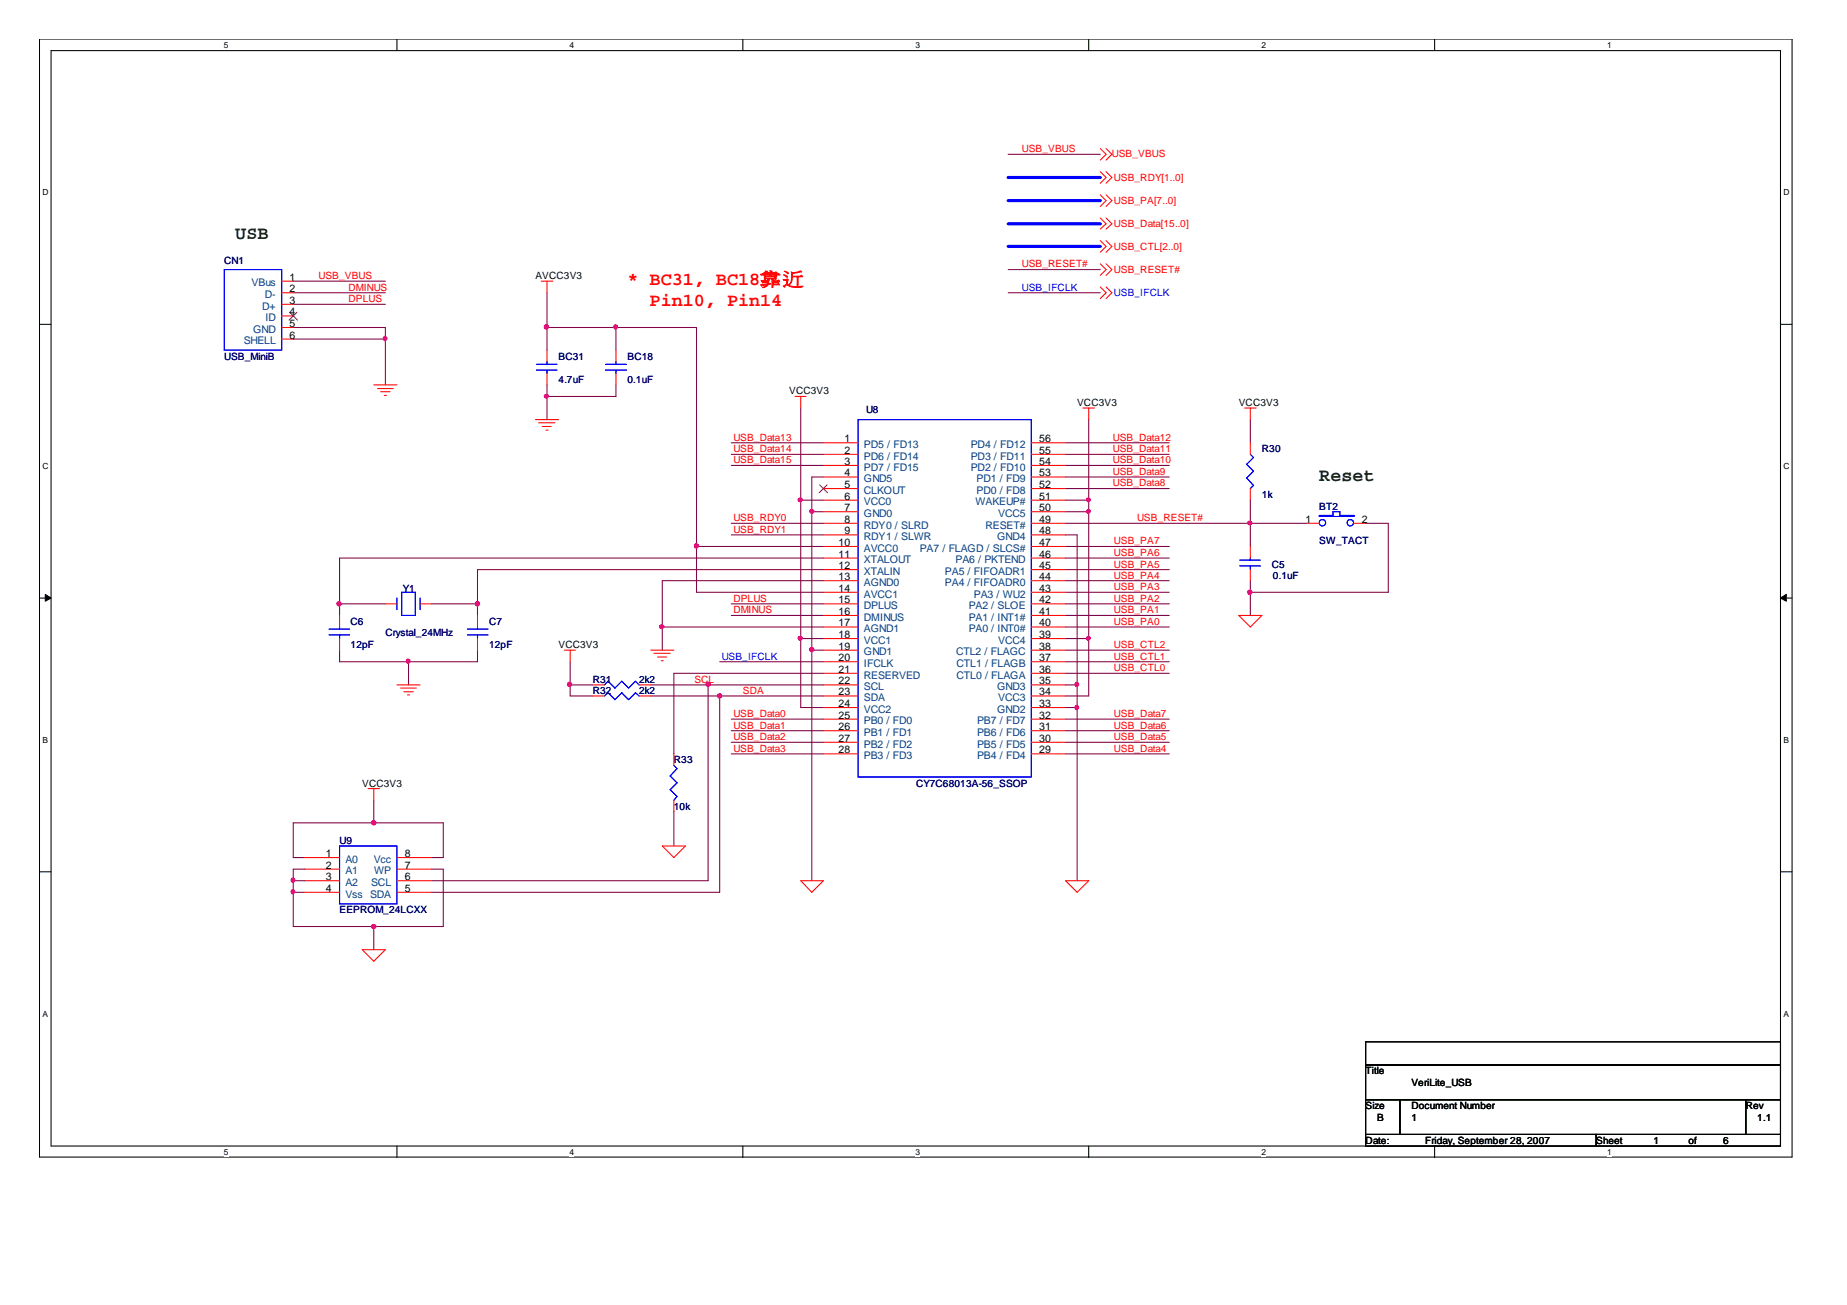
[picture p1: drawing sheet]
<svg xmlns="http://www.w3.org/2000/svg" width="297mm" height="210mm" viewBox="0 0 297 210" stroke-linecap="round" stroke-linejoin="round" font-family="sans-serif">
<path d="M6.3 6.3h281.9v179.8h-281.9zM8.2 8.1h278.1v176.2h-278.1z" fill="none" stroke="#000" stroke-width=".17"/>
<g fill="#fff">
<path d="M36 6.4h.7v1.6h-.7z"/>
<path d="M36 184.5h.7v1.5h-.7z"/>
</g>
<path d="M63.8 6.3v1.8M63.8 184.3v1.9" fill="none" stroke="#000" stroke-width=".17"/>
<g fill="#fff">
<path d="M91.6 6.4h.8v1.6h-.8z"/>
<path d="M91.6 184.5h.8v1.5h-.8z"/>
</g>
<path d="M119.5 6.3v1.8M119.5 184.3v1.9" fill="none" stroke="#000" stroke-width=".17"/>
<g fill="#fff">
<path d="M147.2 6.4h.8v1.6h-.8z"/>
<path d="M147.2 184.5h.8v1.5h-.8z"/>
</g>
<path d="M175.1 6.3v1.8M175.1 184.3v1.9" fill="none" stroke="#000" stroke-width=".17"/>
<g fill="#fff">
<path d="M202.9 6.4h.7v1.6h-.7z"/>
<path d="M202.9 184.5h.7v1.5h-.7z"/>
</g>
<path d="M230.7 6.3v1.8M230.7 184.3v1.9" fill="none" stroke="#000" stroke-width=".17"/>
<g fill="#fff">
<path d="M258.5 6.4h.7v1.6h-.7z"/>
<path d="M258.5 184.5h.7v1.5h-.7z"/>
<path d="M6.9 30.2h1v1.5h-1z"/>
<path d="M286.9 30.2h1v1.5h-1z"/>
<path d="M6.9 74.2h1v1.5h-1z"/>
<path d="M286.9 74.2h1v1.5h-1z"/>
</g>
<path d="M6.3 52.2h1.9M286.3 52.2h1.9" fill="none" stroke="#000" stroke-width=".17"/>
<g fill="#fff">
<path d="M6.9 118.2h.9v1.5h-.9z"/>
<path d="M286.9 118.2h.9v1.5h-.9z"/>
</g>
<path d="M6.3 96.2h1.9M286.3 96.2h1.9" fill="none" stroke="#000" stroke-width=".17"/>
<g fill="#000" stroke="#000" stroke-width=".16">
<path d="M7.3 95.6l.9 .6-.9 .5z" fill-rule="evenodd"/>
<path d="M286.3 96.2l1-.6v1.1z" fill-rule="evenodd"/>
</g>
<g fill="#fff">
<path d="M6.9 162.2h.9v1.6h-.9z"/>
<path d="M286.9 162.2h.9v1.6h-.9z"/>
</g>
<path d="M6.3 140.2h1.9M286.3 140.2h1.9M219.6 167.6h66.7v3.7h-66.7zM219.6 171.3h66.7v5.6h-66.7zM219.6 176.9h5.5v5.6h-5.5zM225.1 176.9h55.7v5.6h-55.7zM280.8 176.9h5.5v5.6h-5.5zM219.6 182.5h37.1v1.8h-37.1zM256.7 182.5h29.6v1.8h-29.6z" fill="none" stroke="#000" stroke-width=".17"/>
<g fill="none" stroke="#800040" stroke-width=".17">
<path d="M162.1 24.8h14.9M47.2 52.7h14.8v9.2M47.2 47.1h14.8M47.2 49h14.8M47.2 54.5h14.8M47.2 45.2h14.8M88 52.7h24v42.6h20.4M88 47.1v9.2M99.1 52.7v3.6M162.1 47.1h14.9M162.1 43.4h14.9M88 61.9v5.6"/>
<path d="M99.1 61.9v1.9h-11.1M117.6 74.9h14.8M117.6 71.2h14.8M117.6 73.1h14.8M128.8 65.6v48.2h3.6M132.4 76.7h-1.8v65M171.4 74.9h16.6M171.4 71.2h16.6M171.4 73.1h16.6M171.4 76.7h16.6M171.4 78.6h16.6M175.1 67.5v44.4h-3.7"/>
<path d="M201.1 67.5v3.7M54.6 97.1h7.4M69.4 97.1h7.4M112 87.9h20.4M117.6 97.1h14.8M117.6 99h14.8M117.6 84.2h14.8M117.6 86h14.8M128.8 80.4h3.6M130.6 82.3h1.8M132.4 89.8h-77.8v9.2M132.4 91.6h-55.6v7.4"/>
<path d="M132.4 93.4h-25.9v11.2M171.4 97.1h16.6M171.4 99h16.6M171.4 93.4h16.6M171.4 89.8h16.6M171.4 91.6h16.6M171.4 84.2h38.9M171.4 87.9h16.6M171.4 86h1.8v55.7M171.4 82.3h3.7M171.4 95.3h16.6M171.4 80.4h3.7"/>
<path d="M201.1 80.4v7.5M201.1 93.4v5.6M219.6 84.2h3.7v11.1h-22.2M54.6 104.6v1.8h22.2v-1.8M65.7 106.4v3.8M91.7 110.2h3.6M91.7 106.4v5.5h3.6M104.6 110.2h27.8M104.6 111.9h27.8M106.5 100.9h25.9M113.9 110.2v31.5h-44.5M115.7 111.9v31.6h-46.3"/>
<path d="M115.7 106.4h16.7M117.6 115.7h14.8M117.6 117.5h14.8M117.6 119.4h14.8M128.8 102.7h3.6M130.6 104.6h1.8M132.4 108.3h-24v13M171.4 115.7h16.6M171.4 117.5h16.6M171.4 119.4h16.6M171.4 106.4h16.6M171.4 108.3h16.6"/>
<path d="M171.4 104.6h16.6M171.4 110.2h1.8M171.4 113.8h1.8M171.4 100.9h16.6M171.4 102.7h3.7M49 137.9h-1.8v-5.6h24.1v5.6h-1.9M49 139.8h-1.8v9.2h24.1v-9.2h-1.9M60.1 128.7v3.6M108.4 130.5v5.6M117.6 121.3h14.8M171.4 121.3h16.6M47.2 143.5h1.8"/>
<path d="M47.2 141.7h1.8M60.1 149v3.8"/>
</g>
<g fill="#f0f" stroke="#f0f" stroke-width=".17">
<circle cx="99" cy="52.6" r=".33"/>
<circle cx="54.5" cy="97.1" r=".35"/>
<circle cx="76.8" cy="97.1" r=".35"/>
<circle cx="106.4" cy="100.8" r=".33"/>
<circle cx="112" cy="87.8" r=".35"/>
<circle cx="113.9" cy="110.1" r=".35"/>
<circle cx="87.9" cy="52.6" r=".35"/>
<circle cx="115.7" cy="111.9" r=".35"/>
<circle cx="173.1" cy="113.8" r=".33"/>
<circle cx="130.6" cy="82.3" r=".33"/>
<circle cx="173.1" cy="110.1" r=".33"/>
<circle cx="130.5" cy="104.5" r=".35"/>
<circle cx="87.9" cy="63.7" r=".33"/>
<circle cx="61.9" cy="54.4" r=".33"/>
<circle cx="201" cy="95.3" r=".35"/>
<circle cx="128.7" cy="80.4" r=".33"/>
<circle cx="128.7" cy="102.7" r=".33"/>
<circle cx="91.6" cy="110.1" r=".35"/>
<circle cx="175" cy="80.4" r=".31"/>
<circle cx="175" cy="102.7" r=".31"/>
<circle cx="175" cy="82.3" r=".31"/>
<circle cx="60.1" cy="149" r=".35"/>
<circle cx="47.1" cy="143.4" r=".33"/>
<circle cx="65.6" cy="106.3" r=".33"/>
<circle cx="201" cy="84.1" r=".33"/>
<circle cx="60.1" cy="132.3" r=".35"/>
<circle cx="47.1" cy="141.6" r=".33"/>
</g>
<path d="M162.1 39.6h14.9M162.1 36h14.9M162.1 32.3h14.9M162.1 28.5h14.9" fill="none" stroke="#00f" stroke-width=".51"/>
<g fill="none" stroke="#f00" stroke-width=".17">
<path d="M177 38.7l.9 .9-.9 1M177 35.1l.9 .9-.9 .8M177 31.3l.9 1-.9 .9M177 27.6l.9 .9-.9 1M177 23.9l.9 .9-.9 1M177.9 38.7l.9 .9-.9 1M177.9 35.1l.9 .9-.9 .8M177.9 31.3l.9 1-.9 .9M177.9 27.6l.9 .9-.9 1M177.9 23.9l.9 .9-.9 1M45.3 45.2h1.9M45.3 47.1h1.9"/>
<path d="M45.3 49h1.9M45.3 50.8h1.9M45.3 52.7h1.9M45.3 54.5h1.9M87 45.2h1.9M88 45.2v1.9M88 56.3v1.9M99.1 56.3v1.9M177 42.4l.9 1-.9 .9M177 46.2l.9 .9-.9 .9M177.9 42.4l.9 1-.9 .9M177.9 46.2l.9 .9-.9 .9"/>
<path d="M60.1 61.9h3.7M60.7 62.5h2.5M61.2 63h1.5M61.8 63.6h.3M86.1 67.5h3.7M86.6 68h2.6M87.2 68.6h1.4M87.8 69.2h.3M88 60v1.9M99.1 60v1.9M127.8 63.8h1.8M128.8 63.8v1.8"/>
<path d="M132.4 71.2h5.6M132.4 73.1h5.6M132.4 74.9h5.6M132.4 76.7h5.6M132.4 78.6h5.6M165.9 71.2h5.5M165.9 73.1h5.5M165.9 74.9h5.5M165.9 76.7h5.5M165.9 78.6h5.5M174.2 65.6h1.8M175.1 65.6v1.9"/>
<path d="M200.2 65.6h1.8M201.1 65.6v1.9M201.1 71.2v1.9M201.1 78.6v1.8M54.6 99v1.9M62 97.1h1.8M67.6 97.1h1.8M76.8 99v1.9M132.4 99h5.6M132.4 80.4h5.6M132.4 82.3h5.6M132.4 84.2h5.6"/>
<path d="M132.4 86h5.6M132.4 87.9h5.6M132.4 89.8h5.6M132.4 91.6h5.6M132.4 93.4h5.6M132.4 95.3h5.6M132.4 97.1h5.6M165.9 99h5.5M165.9 80.4h5.5M165.9 82.3h5.5M165.9 84.2h5.5M165.9 86h5.5"/>
<path d="M165.9 87.9h5.5M165.9 89.8h5.5M165.9 91.6h5.5M165.9 93.4h5.5M165.9 95.3h5.5M165.9 97.1h5.5M199.2 99h3.7l-1.8 1.9zM201.1 87.9v1.9M201.1 91.6v1.8M210.3 84.2h1.9M217.8 84.2h1.8M54.6 102.7v1.9"/>
<path d="M63.8 110.2h3.8M64.4 110.7h2.6M64.9 111.3h1.6M65.5 111.8h.4M76.8 102.7v1.9M90.8 104.6h1.7M91.7 104.6v1.8M95.3 110.2h1.9M95.3 111.9h1.9M102.8 110.2h1.8M102.8 111.9h1.8M104.6 104.6h3.8"/>
<path d="M105.2 105.1h2.6M105.7 105.7h1.5M106.3 106.3h.4M132.4 104.6h5.6M132.4 110.2h5.6M132.4 111.9h5.6M132.4 100.9h5.6M132.4 102.7h5.6M132.4 106.4h5.6M132.4 108.3h5.6M132.4 113.8h5.6M132.4 115.7h5.6"/>
<path d="M132.4 117.5h5.6M132.4 119.4h5.6M165.9 104.6h5.5M165.9 110.2h5.5M165.9 111.9h5.5M165.9 100.9h5.5M165.9 102.7h5.5M165.9 106.4h5.5M165.9 108.3h5.5M165.9 113.8h5.5M165.9 115.7h5.5M165.9 117.5h5.5"/>
<path d="M165.9 119.4h5.5M49 137.9h5.6M49 139.8h5.6M59.2 126.8h1.8M60.1 126.8v1.9M63.8 137.9h5.6M63.8 139.8h5.6M106.5 136.1h3.7l-1.8 1.8zM108.4 121.3v1.8M108.4 128.7v1.8M132.4 121.3h5.6M165.9 121.3h5.5"/>
<path d="M49 141.7h5.6M49 143.5h5.6M58.3 152.8h3.7l-1.9 1.8zM63.8 141.7h5.6M63.8 143.5h5.6M128.8 141.7h3.6l-1.8 1.8zM171.4 141.7h3.7l-1.9 1.8z"/>
</g>
<g fill="none" stroke="#00f" stroke-width=".17">
<path d="M36.1 43.4h9.2v12.9h-9.2zM86.3 59.5h3.3M86.3 58.6h3.3M88 58.2v.4M88 59.5v.5M97.4 59.5h3.4M97.4 58.6h3.4M99.1 58.2v.4M99.1 59.5v.5M138 67.5h27.9v57.5h-27.9zM201.1 73.1l.5 .5-1.1 1.1 1.1 1.1-1.1 1.1 1.1 1.2-.5 .5M63.8 96.2v1.9"/>
<path d="M64.6 95.3h2.2v3.7h-2.2zM67.6 96.2v1.9M199.4 91h3.3M199.4 90.1h3.3M201.1 89.8v.3M201.1 91v.6M212.2 82.9h2.2v-.6h1.1v.6h2.3v.2h-5.6zM52.9 102.1h3.3M52.9 101.2h3.3M54.6 100.9v.3M54.6 102.1v.6M75.2 102.1h3.3"/>
<path d="M75.2 101.2h3.3M76.8 100.9v.3M76.8 102.1v.6M97.2 110.2l.6-.6 1.1 1.1 1.1-1.1 1.1 1.1 1.1-1.1 .6 .6M97.2 111.9l.6-.5 1.1 1.1 1.1-1.1 1.1 1.1 1.1-1.1 .6 .5M54.6 136.1h9.2v9.3h-9.2zM108.4 123.1l.5 .5-1.1 1.2 1.1 1.1-1.1 1.1 1.1 1.1-.5 .6"/>
<circle cx="212.7" cy="84.1" r=".52"/>
<circle cx="217.2" cy="84.1" r=".52"/>
</g>
<path d="M46.6 50.2l1.2 1.3M47.8 50.2l-1.3 1.3M131.8 78l1.3 1.3M133 78l-1.3 1.3" fill="none" stroke="#804000" stroke-width=".16"/>
<g font-size="3" fill="#004000">
<text x="37.8" y="38.5">USB</text>
<text x="212.2" y="77.3">Reset</text>
</g>
<g font-size="3" fill="#f00">
<text x="100.9" y="45.8">* BC31, BC18靠</text>
<text x="125.9" y="45.8">近</text>
<text x="104.5" y="49.2">Pin10, Pin14</text>
</g>
<g font-size="1.7" fill="#004080">
<text x="40.5" y="46.1">VBus</text>
<text x="42.6" y="47.9">D-</text>
<text x="40.7" y="53.5">GND</text>
<text x="42.2" y="49.8">D+</text>
<text x="42.7" y="51.7">ID</text>
<text x="39.2" y="55.4">SHELL</text>
<text x="138.9" y="72.1">PD5 / FD13</text>
<text x="138.9" y="73.9">PD6 / FD14</text>
<text x="138.9" y="75.7">PD7 / FD15</text>
<text x="138.9" y="77.6">GND5</text>
<text x="156.1" y="72.1">PD4 / FD12</text>
<text x="156.1" y="73.9">PD3 / FD11</text>
<text x="156.1" y="75.7">PD2 / FD10</text>
<text x="157.1" y="77.6">PD1 / FD9</text>
<text x="138.9" y="79.4">CLKOUT</text>
<text x="138.9" y="81.3">VCC0</text>
<text x="138.9" y="83.2">GND0</text>
<text x="156.9" y="81.3">WAKEUP#</text>
<text x="157.1" y="79.4">PD0 / FD8</text>
<text x="160.5" y="83.2">VCC5</text>
<text x="138.9" y="85">RDY0 / SLRD</text>
<text x="138.9" y="86.9">RDY1 / SLWR</text>
<text x="138.9" y="88.7">AVCC0</text>
<text x="147.9" y="88.7">PA7 / FLAGD / SLCS#</text>
<text x="158.5" y="85">RESET#</text>
<text x="160.4" y="86.9">GND4</text>
<text x="138.9" y="90.6">XTALOUT</text>
<text x="138.9" y="92.5">XTALIN</text>
<text x="138.9" y="94.2">AGND0</text>
<text x="152" y="92.5">PA5 / FIFOADR1</text>
<text x="152" y="94.2">PA4 / FIFOADR0</text>
<text x="153.7" y="90.6">PA6 / PKTEND</text>
<text x="138.9" y="96.1">AVCC1</text>
<text x="138.9" y="98">DPLUS</text>
<text x="138.9" y="99.8">DMINUS</text>
<text x="138.9" y="101.7">AGND1</text>
<text x="155.8" y="98">PA2 / SLOE</text>
<text x="155.8" y="99.8">PA1 / INT1#</text>
<text x="155.8" y="101.7">PA0 / INT0#</text>
<text x="156.6" y="96.1">PA3 / WU2</text>
<text x="138.9" y="103.6">VCC1</text>
<text x="138.9" y="105.4">GND1</text>
<text x="138.9" y="107.3">IFCLK</text>
<text x="153.8" y="105.4">CTL2 / FLAGC</text>
<text x="153.8" y="107.3">CTL1 / FLAGB</text>
<text x="160.5" y="103.6">VCC4</text>
<text x="138.9" y="109.1">RESERVED</text>
<text x="138.9" y="111">SCL</text>
<text x="138.9" y="112.8">SDA</text>
<text x="153.8" y="109.1">CTL0 / FLAGA</text>
<text x="160.4" y="111">GND3</text>
<text x="160.5" y="112.8">VCC3</text>
<text x="138.9" y="114.7">VCC2</text>
<text x="138.9" y="116.5">PB0 / FD0</text>
<text x="138.9" y="118.4">PB1 / FD1</text>
<text x="157.1" y="116.5">PB7 / FD7</text>
<text x="157.1" y="118.4">PB6 / FD6</text>
<text x="160.4" y="114.7">GND2</text>
<text x="138.9" y="120.2">PB2 / FD2</text>
<text x="138.9" y="122.1">PB3 / FD3</text>
<text x="157.1" y="120.2">PB5 / FD5</text>
<text x="157.1" y="122.1">PB4 / FD4</text>
<text x="55.5" y="138.8">A0</text>
<text x="55.5" y="140.6">A1</text>
<text x="55.5" y="142.5">A2</text>
<text x="59.7" y="142.5">SCL</text>
<text x="60.1" y="138.8">Vcc</text>
<text x="60.2" y="140.6">WP</text>
<text x="55.5" y="144.4">Vss</text>
<text x="59.5" y="144.4">SDA</text>
</g>
<g font-size="1.7">
<text x="46.6" y="45.1">1</text>
<text x="46.6" y="47">2</text>
<text x="46.6" y="48.9">3</text>
<text x="46.6" y="50.7">4</text>
<text x="46.6" y="52.6">5</text>
<text x="46.6" y="54.5">6</text>
<text x="135.8" y="71.1">1</text>
<text x="167.1" y="71.1">56</text>
<text x="135.8" y="73">2</text>
<text x="135.8" y="74.8">3</text>
<text x="135.8" y="76.6">4</text>
<text x="167.1" y="73">55</text>
<text x="167.1" y="74.8">54</text>
<text x="167.1" y="76.6">53</text>
<text x="135.8" y="78.5">5</text>
<text x="135.8" y="80.4">6</text>
<text x="135.8" y="82.2">7</text>
<text x="167.1" y="78.5">52</text>
<text x="167.1" y="80.4">51</text>
<text x="167.1" y="82.2">50</text>
<text x="134.9" y="87.8">10</text>
<text x="134.9" y="89.7">11</text>
<text x="135.8" y="84.1">8</text>
<text x="135.8" y="86">9</text>
<text x="167.1" y="84.1">49</text>
<text x="167.1" y="86">48</text>
<text x="167.1" y="87.8">47</text>
<text x="167.1" y="89.7">46</text>
<text x="210" y="84.1">1</text>
<text x="219" y="84.1">2</text>
<text x="134.9" y="91.5">12</text>
<text x="134.9" y="93.3">13</text>
<text x="134.9" y="95.2">14</text>
<text x="167.1" y="91.5">45</text>
<text x="167.1" y="93.3">44</text>
<text x="167.1" y="95.2">43</text>
<text x="134.9" y="97">15</text>
<text x="134.9" y="98.9">16</text>
<text x="134.9" y="100.8">17</text>
<text x="167.1" y="97">42</text>
<text x="167.1" y="98.9">41</text>
<text x="167.1" y="100.8">40</text>
<text x="134.9" y="102.6">18</text>
<text x="134.9" y="104.5">19</text>
<text x="134.9" y="106.4">20</text>
<text x="167.1" y="106.4">37</text>
<text x="167.1" y="102.6">39</text>
<text x="167.1" y="104.5">38</text>
<text x="134.9" y="108.2">21</text>
<text x="134.9" y="110.1">22</text>
<text x="134.9" y="111.9">23</text>
<text x="134.9" y="113.7">24</text>
<text x="167.1" y="108.2">36</text>
<text x="167.1" y="110.1">35</text>
<text x="167.1" y="111.9">34</text>
<text x="167.1" y="113.7">33</text>
<text x="134.9" y="115.6">25</text>
<text x="134.9" y="117.4">26</text>
<text x="134.9" y="119.3">27</text>
<text x="167.1" y="115.6">32</text>
<text x="167.1" y="117.4">31</text>
<text x="167.1" y="119.3">30</text>
<text x="134.9" y="121.2">28</text>
<text x="167.1" y="121.2">29</text>
<text x="52.4" y="137.9">1</text>
<text x="65.1" y="137.9">8</text>
<text x="52.4" y="139.7">2</text>
<text x="52.4" y="141.6">3</text>
<text x="52.4" y="143.4">4</text>
<text x="65.1" y="139.7">7</text>
<text x="65.1" y="141.6">6</text>
<text x="65.1" y="143.4">5</text>
</g>
<g font-size="1.6" fill="#f00">
<text x="164.3" y="24.5">USB_VBUS</text>
<text x="178.8" y="25.2">USB_VBUS</text>
<text x="179.2" y="29.1">USB_RDY[1..0]</text>
<text x="179.2" y="32.9">USB_PA[7..0]</text>
<text x="179.2" y="40.2">USB_CTL[2..0]</text>
<text x="179.2" y="36.6">USB_Data[15..0]</text>
<text x="51.2" y="44.9">USB_VBUS</text>
<text x="56" y="46.8">DMINUS</text>
<text x="164.3" y="43">USB_RESET#</text>
<text x="179.2" y="44">USB_RESET#</text>
<text x="56" y="48.6">DPLUS</text>
<text x="117.9" y="70.9">USB_Data13</text>
<text x="179" y="70.9">USB_Data12</text>
<text x="117.9" y="74.5">USB_Data15</text>
<text x="117.9" y="72.7">USB_Data14</text>
<text x="179" y="72.7">USB_Data11</text>
<text x="179" y="76.4">USB_Data9</text>
<text x="179" y="74.5">USB_Data10</text>
<text x="117.9" y="83.8">USB_RDY0</text>
<text x="179" y="78.2">USB_Data8</text>
<text x="182.9" y="83.8">USB_RESET#</text>
<text x="117.9" y="85.7">USB_RDY1</text>
<text x="179.2" y="89.4">USB_PA6</text>
<text x="179.2" y="87.6">USB_PA7</text>
<text x="179.2" y="93.1">USB_PA4</text>
<text x="179.2" y="91.3">USB_PA5</text>
<text x="179.2" y="94.9">USB_PA3</text>
<text x="117.9" y="98.7">DMINUS</text>
<text x="117.9" y="96.8">DPLUS</text>
<text x="179.2" y="100.5">USB_PA0</text>
<text x="179.2" y="98.7">USB_PA1</text>
<text x="179.2" y="96.8">USB_PA2</text>
<text x="179.2" y="106.1">USB_CTL1</text>
<text x="179.2" y="108">USB_CTL0</text>
<text x="179.2" y="104.2">USB_CTL2</text>
<text x="111.7" y="109.8">SCL</text>
<text x="119.5" y="111.6">SDA</text>
<text x="117.9" y="115.3">USB_Data0</text>
<text x="117.9" y="117.2">USB_Data1</text>
<text x="117.9" y="119.1">USB_Data2</text>
<text x="179.2" y="115.3">USB_Data7</text>
<text x="179.2" y="119.1">USB_Data5</text>
<text x="179.2" y="117.2">USB_Data6</text>
<text x="117.9" y="120.9">USB_Data3</text>
<text x="179.2" y="120.9">USB_Data4</text>
</g>
<g font-size="1.6" fill="#000080">
<text x="36.1" y="42.5">CN1</text>
<text x="36.1" y="57.8">USB_MiniB</text>
<text x="89.8" y="57.8">BC31</text>
<text x="100.9" y="57.8">BC18</text>
<text x="89.8" y="61.6">4.7uF</text>
<text x="100.9" y="61.6">0.1uF</text>
<text x="139.3" y="66.4">U8</text>
<text x="202.9" y="72.7">R30</text>
<text x="202.9" y="80.1">1k</text>
<text x="212.2" y="82">BT2</text>
<text x="212.2" y="87.6">SW_TACT</text>
<text x="64.8" y="95.2">Y1</text>
<text x="204.6" y="91.3">C5</text>
<text x="204.7" y="93.1">0.1uF</text>
<text x="56.4" y="100.5">C6</text>
<text x="78.7" y="100.5">C7</text>
<text x="56.4" y="104.2">12pF</text>
<text x="62" y="102.4">Crystal_24MHz</text>
<text x="78.7" y="104.2">12pF</text>
<text x="95.3" y="109.8">R31</text>
<text x="95.3" y="111.7">R32</text>
<text x="102.8" y="109.8">2k2</text>
<text x="102.8" y="111.7">2k2</text>
<text x="108.4" y="122.8">R33</text>
<text x="108.4" y="130.2">10k</text>
<text x="147.3" y="126.5">CY7C68013A-56_SSOP</text>
<text x="54.6" y="135.7">U9</text>
<text x="54.6" y="146.9">EEPROM_24LCXX</text>
</g>
<g font-size="1.6">
<text x="86.1" y="44.9">AVCC3V3</text>
<text x="126.9" y="63.4">VCC3V3</text>
<text x="173.2" y="65.3">VCC3V3</text>
<text x="199.2" y="65.3">VCC3V3</text>
<text x="89.8" y="104.2">VCC3V3</text>
<text x="58.3" y="126.5">VCC3V3</text>
<text x="219.6" y="172.8">Title</text>
<text x="219.6" y="178.4">Size</text>
<text x="227" y="178.4">Document Number</text>
<text x="227" y="174.7">VeriLite_USB</text>
<text x="280.8" y="178.4">Rev</text>
<text x="219.6" y="184">Date:</text>
<text x="221.5" y="180.3">B</text>
<text x="227" y="180.3">1</text>
<text x="229.2" y="184">Friday, September 28, 2007</text>
<text x="256.7" y="184">Sheet</text>
<text x="265.9" y="184">1</text>
<text x="271.5" y="184">of</text>
<text x="277.1" y="184">6</text>
<text x="282.6" y="180.3">1.1</text>
</g>
<g font-size="1.6" fill="#00f">
<text x="164.3" y="46.8">USB_IFCLK</text>
<text x="179.2" y="47.7">USB_IFCLK</text>
<text x="116.1" y="106.1">USB_IFCLK</text>
</g>
<g font-size="1.4">
<text x="36" y="7.7">5</text>
<text x="91.6" y="7.7">4</text>
<text x="147.2" y="7.7">3</text>
<text x="202.9" y="7.7">2</text>
<text x="258.5" y="7.7">1</text>
<text x="6.9" y="31.4">D</text>
<text x="286.9" y="31.4">D</text>
<text x="6.9" y="75.5">C</text>
<text x="286.9" y="75.5">C</text>
<text x="6.9" y="119.5">B</text>
<text x="286.9" y="119.5">B</text>
<text x="6.9" y="163.5">A</text>
<text x="286.9" y="163.5">A</text>
<text x="36" y="185.8">5</text>
<text x="91.6" y="185.8">4</text>
<text x="147.2" y="185.8">3</text>
<text x="202.9" y="185.8">2</text>
<text x="258.5" y="185.8">1</text>
</g>
</svg>
